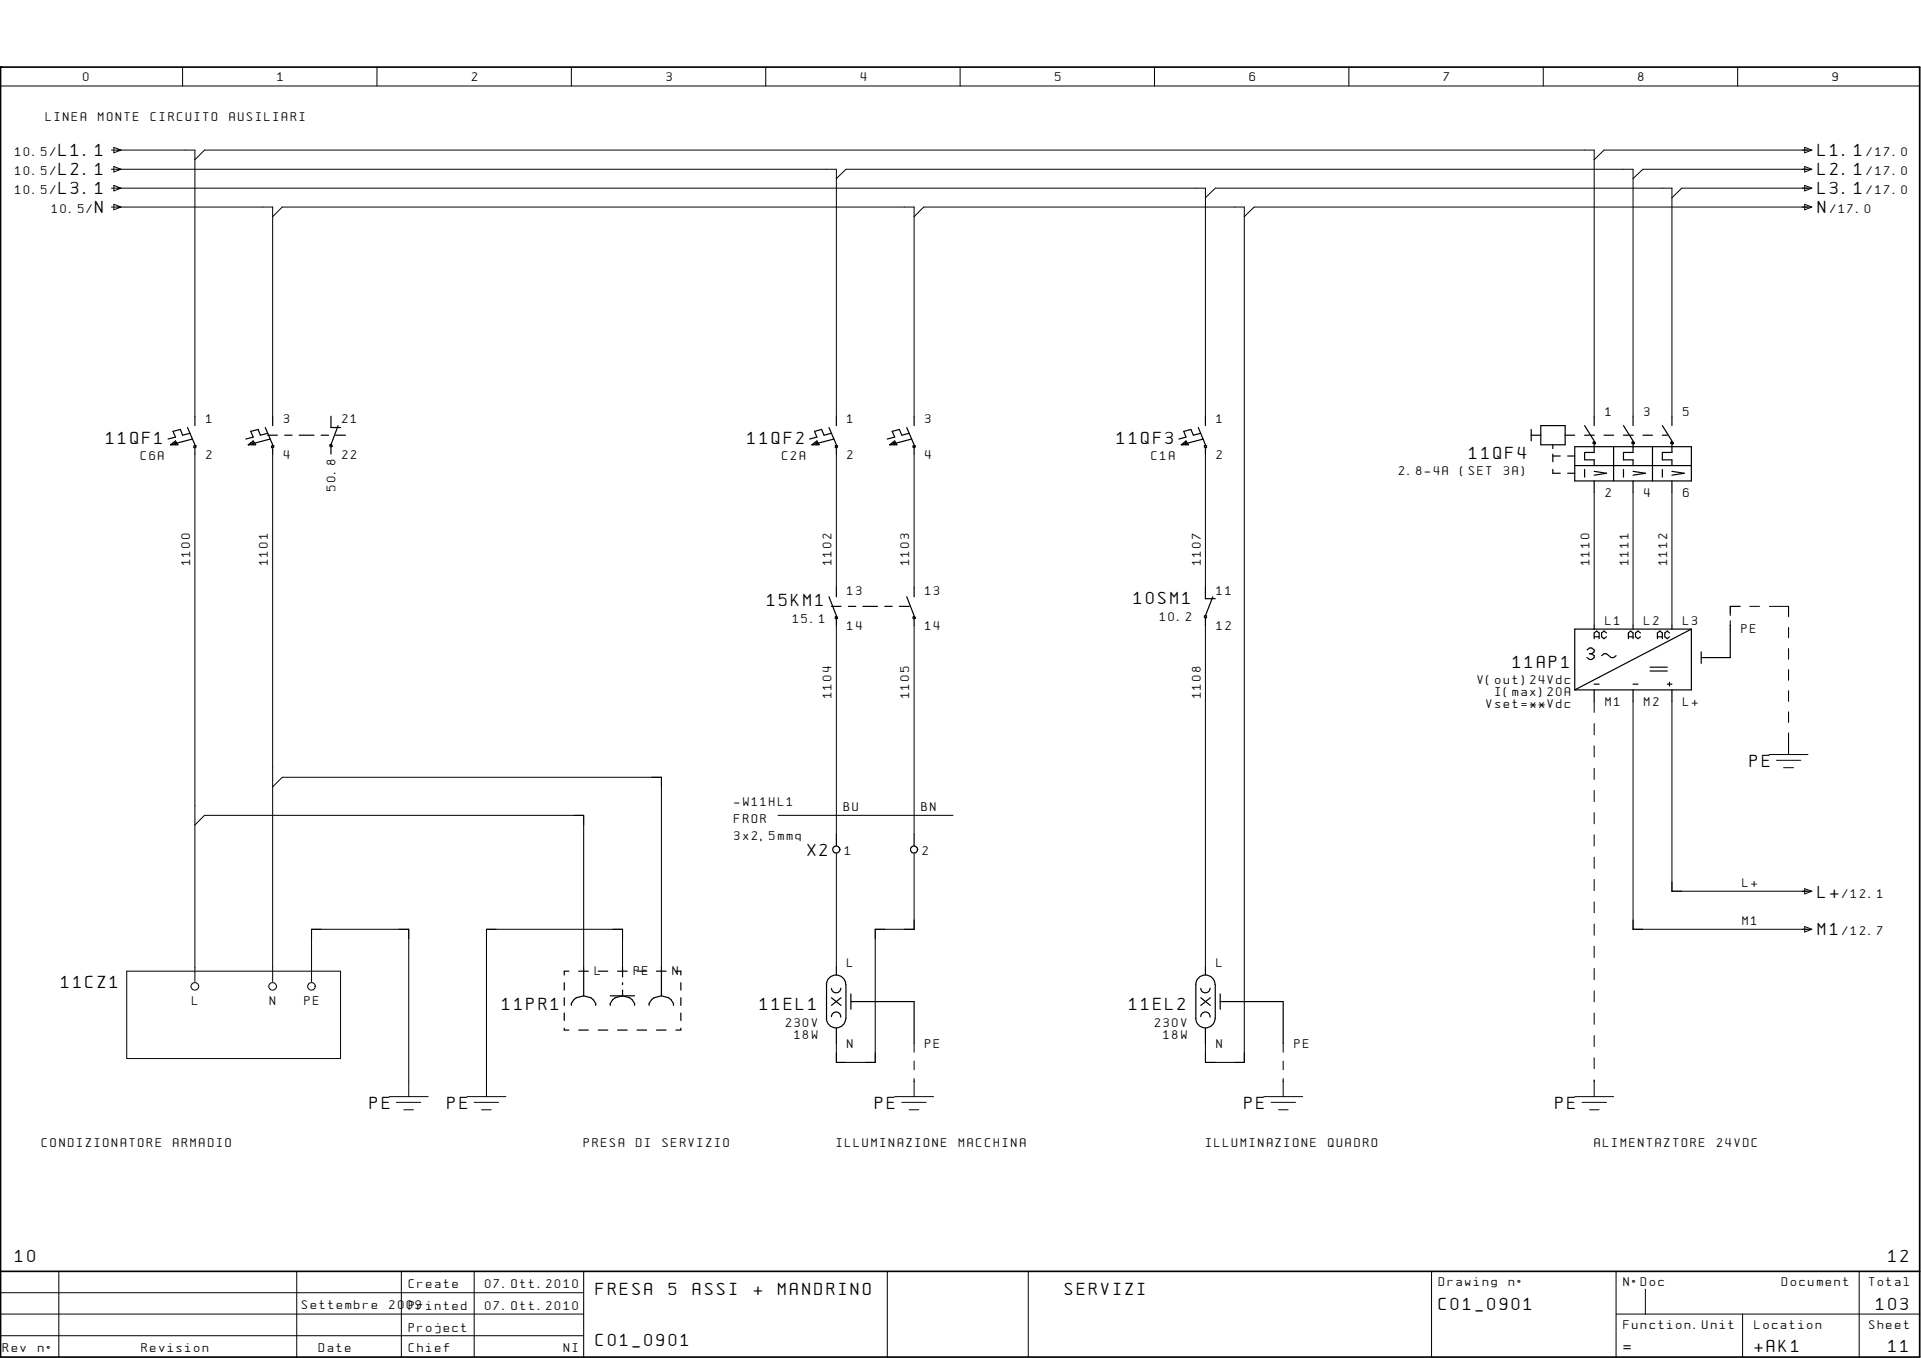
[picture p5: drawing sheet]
<svg xmlns="http://www.w3.org/2000/svg" width="297mm" height="210mm" viewBox="0 0 297 210" stroke-linecap="round" stroke-linejoin="round" font-family="sans-serif">
<path d="M.1 10.4h.1M.1 10.4h296.7v199.4h-296.7zM.1 196.5h296.7" fill="none" stroke="#000" stroke-width=".26"/>
<g fill="none" stroke="#000" stroke-width=".15">
<path d="M.1 13.3h296.7M28.2 10.4v2.9M58.3 10.4v2.9M88.3 10.4v2.9M118.4 10.4v2.9M148.5 10.4v2.9M178.5 10.4v2.9M208.6 10.4v2.9M238.6 10.4v2.9M268.7 10.4v2.9M17.2 23.2h12.9v41.1M17.2 32h25v32.3"/>
<path d="M17.2 26.2h112.1v38.1M17.2 29.1h169.2v35.2M17.6 22.8l1.1 .4-1.1 .4zM17.6 25.7l1.1 .5-1.1 .4zM17.6 28.7l1.1 .4-1.1 .4zM17.6 31.6l1.1 .4-1.1 .4zM30.1 24.7l1.5-1.5h214.9v41.1M42.2 33.5l1.4-1.5h97.7v32.3M129.3 27.6l1.5-1.4h121.7v38.1M141.3 33.5l1.5-1.5h49.6v132.2h-6v-2.9M186.4 30.6l1.5-1.5h70.6v35.2M279.1 22.8l1.1 .4-1.1 .4z"/>
<path d="M279.1 25.7l1.1 .5-1.1 .4zM279.1 28.7l1.1 .4-1.1 .4zM279.1 31.6l1.1 .4-1.1 .4zM280.1 23.2h-32.1l-1.5 1.5M280.1 32h-86.2l-1.5 1.5M280.1 26.2h-26.1l-1.5 1.4M280.1 29.1h-20l-1.6 1.5M30.1 70.2v81.5M42.2 70.2v81.5M129.3 70.2v20.6M141.3 70.2v20.6M186.4 70.2v20.6"/>
<path d="M246.5 76.1v20.5M252.5 76.1v20.5M258.5 76.1v20.5M129.3 96.6v32.3M141.3 96.6v32.3M186.4 96.6v52.9M267.5 95.9v.7M269.1 93.7h-1.6v1.5M270.5 93.7h1.6M273.6 93.7h3v1.6M276.6 97v1.6M246.5 108.4v1.7"/>
<path d="M246.5 111.8v1.8M246.5 115.3v1.7M246.5 118.7v1.8M252.5 108.4v35.2h27.6M258.5 108.4v29.4h21.6M273.6 116.6h6M274.7 117.5h3.8M275.8 118.7h1.5M276.6 100.2v1.7M276.6 103.5v1.7M276.6 106.8v1.6M276.6 110v1.7"/>
<path d="M276.6 113.3v3.3M30.1 127.5l1.5-1.5h58.7v23.5M42.2 121.6l1.4-1.5h58.7v29.4M120.3 126h27.1M129.3 131.9v17.6M141.3 131.9v11.7h-6v20.6h-6v-2.9M246.5 122.2v1.7M246.5 125.6v1.7M246.5 129v1.8M246.5 132.5v1.7M246.5 135.9v1.8M246.5 139.4v1.7"/>
<path d="M279.1 137.4l1.1 .4-1.1 .4zM19.6 150.1h33.1v13.5h-33.1zM48.2 151.7v-8.1h15v25.9M96.3 149.5v-5.9h-21.1v25.9M246.5 142.8v1.8M246.5 146.3v1.7M246.5 149.7v1.7M246.5 153.2v1.7M246.5 156.6v1.7M279.1 143.2l1.1 .4-1.1 .5zM60.2 169.5h6M61.3 170.4h3.8"/>
<path d="M62.4 171.5h1.5M72.2 169.5h6M73.3 170.4h3.8M74.5 171.5h1.4M138.3 169.5h6.1M139.4 170.4h3.8M140.6 171.5h1.5M141.3 161.3v1.3M141.3 164v1.4M141.3 166.7v2.8M195.4 169.5h6M196.6 170.4h3.7"/>
<path d="M197.7 171.5h1.5M198.4 161.3v1.3M198.4 164v1.4M198.4 166.7v2.8M243.5 169.5h6M244.6 170.4h3.8M245.8 171.5h1.5M246.5 160.1v1.7M246.5 163.5v1.7M246.5 166.9v2.6M.1 196.9v12.9M.1 199.8h90.2"/>
<path d="M9.1 196.5v13.3M45.9 196.5v13.3M62.1 196.5v13.3M73.3 196.5v13.3M90.3 196.5v13.3M137.2 196.5v13.3M159 196.5v13.3M221.4 196.5v13.3M249.9 196.5v13.3M254.4 199.3v3.8M287.5 196.5v13.3M.1 203.1h90.2"/>
<path d="M.1 206.5h90.2M249.9 203.1h46.9M269.4 203.1v6.7"/>
<circle cx="30.1" cy="152.5" r=".59"/>
<circle cx="42.2" cy="152.5" r=".59"/>
<circle cx="48.2" cy="152.5" r=".59"/>
</g>
<g fill="none" stroke="#000" stroke-width=".19">
<path d="M26.4 68.7l.7-.5 .4 .5zM26.8 68.5h.3v.2M29 66.1l1.1 2.6M29.4 67l-1.2 .3-.3-.9-1.1 .3 .3 .9-1.1 .3M29.8 67.9l-3.4 .8M30.1 68.9l.2 .1a.19 .19 0 0 1-.1 .2 .19 .19 0 0 1-.2-.1zM30.1 64.3v1.5M30.1 69.3v.9M38.4 68.7l.8-.5 .3 .5zM38.8 68.5h.4v.2M41 66.1l1.2 2.6M41.4 67l-1.1 .3-.4-.9-1.1 .3 .4 .9-1.2 .3"/>
<path d="M41.4 67.3h1.5M41.8 67.9l-3.4 .8M42.1 68.9l.2 .1a.19 .19 0 0 1-.1 .2 .19 .19 0 0 1-.2-.1zM42.2 64.3v1.5M42.2 69.3v.9M44 67.3h1.2M46.3 67.3h2.3M49.7 67.3h1.1M51 68.8l.1-.1a.2 .2 0 0 1 .2 .1 .2 .2 0 0 1 0 .2h-.2zM51.2 64.3v1.8h1.5M51.2 69v1.2M51.9 67.3h1.5"/>
<path d="M52.3 65.8l-1.1 2.9M125.6 68.7l.7-.5 .4 .5zM125.9 68.5h.4v.2M128.2 66.1l1.1 2.6M128.6 67l-1.2 .3-.4-.9-1.1 .3 .4 .9-1.1 .3M128.9 67.9l-3.3 .8M129.2 68.9h.2a.18 .18 0 0 1 .1 .1 .18 .18 0 0 1-.1 .2 .2 .2 0 0 1-.2-.1 .2 .2 0 0 1 0-.2zM129.3 64.3v1.5M129.3 69.3v.9M137.6 68.7l.7-.5 .4 .5zM138 68.5h.3v.2M140.2 66.1l1.1 2.6"/>
<path d="M140.6 67l-1.2 .3-.3-.9-1.1 .3 .3 .9-1.1 .3M141 67.9l-3.4 .8M141.2 68.9h.2a.18 .18 0 0 1 .1 .1 .18 .18 0 0 1-.1 .2 .2 .2 0 0 1-.2-.1 .2 .2 0 0 1 0-.2zM141.3 64.3v1.5M141.3 69.3v.9M182.7 68.7l.7-.5 .4 .5zM183 68.5h.4v.2M185.3 66.1l1.1 2.6M185.7 67l-1.2 .3-.4-.9-1.1 .3 .4 .9-1.1 .3M186.1 67.9l-3.4 .8M186.3 68.9h.3l-.1 .3a.2 .2 0 0 1-.2 0 .2 .2 0 0 1-.1-.2zM186.4 64.3v1.5"/>
<path d="M186.4 69.3v.9M236.8 67.3h1.4M236.8 66.4v1.8M238.2 65.8h3.8v2.9h-3.8zM240.1 68.7v.6M240.1 70.2v1.2M240.1 72.6v.6h1.2M240.1 70.5h1.2M242 67.3h1.5M242.4 70.5h1.1M242.4 73.2h1.1M243.5 69h18v5.3h-18z"/>
<path d="M243.5 72h18M245 67.3h1.5M245 72.6v1.1M245 65.8l1.5 2.4M246.3 68.4l.3-.1 .1 .2-.1 .1a.2 .2 0 0 1-.2 0 .2 .2 0 0 1-.1-.2zM246.5 64.3v1.5M246.5 68.7v1.2h-1.5v1.2h1.5v.9M246.5 74.3v1.8M246.5 72.9l1.9 .3-1.9 .2M248 67.3h1.5M249.5 69v5.3M251 67.3h1.5"/>
<path d="M251 72.6v1.1M251 65.8l1.5 2.4M252.3 68.4l.3-.1 .1 .2-.1 .1a.2 .2 0 0 1-.2 0 .2 .2 0 0 1-.1-.2zM252.5 64.3v1.5M252.5 68.7v1.2h-1.5v1.2h1.5v.9M252.5 74.3v1.8M252.5 72.9l1.9 .3-1.9 .2M254 67.3h1.5M255.5 69v5.3M257 67.3h.8M257 72.6v1.1M257 65.8l1.5 2.4"/>
<path d="M258.4 68.4l.2-.1 .1 .2v.1a.2 .2 0 0 1-.3 0 .2 .2 0 0 1 0-.2zM258.5 64.3v1.5M258.5 68.7v1.2h-1.5v1.2h1.5v.9M258.5 74.3v1.8M258.5 72.9l1.9 .3-1.9 .2M128.2 92.2l1.1 3M128.6 93.7h1.4M129.2 95.3h.2a.15 .15 0 0 1 .1 .2 .15 .15 0 0 1-.1 .1l-.2-.1zM129.3 90.8v1.4M129.3 95.8v.8M131.2 93.7h1.1M133.4 93.7h2.3"/>
<path d="M136.8 93.7h1.2M139.1 93.7h1.5M140.2 92.2l1.1 3M141.2 95.4v-.1a.2 .2 0 0 1 .2 0 .2 .2 0 0 1 .1 .2l-.3 .1zM141.3 90.8v1.4M141.3 95.8v.8M186.3 95.2h.3l-.1 .3a.2 .2 0 0 1-.2 0 .2 .2 0 0 1-.1-.2zM186.4 90.8v1.7h1.5M186.4 95.5v1.1M187.5 92.2l-1.1 3M246.5 96.6v.6M246.5 98.7v-.9l.4-.3 .4 .3v.9"/>
<path d="M246.5 98.4h.8M248.4 97.8l-.4-.3-.4 .3v.6l.4 .3 .4-.3M251.8 98.7v-.9l.3-.3 .4 .3v.9M251.8 98.4h.7M252.5 96.6v.6M253.7 97.8l-.4-.3-.4 .3v.6l.4 .3 .4-.3M256.3 98.7v-.9l.4-.3 .3 .3v.9M256.3 98.4h.7M258.1 97.8l-.3-.3-.4 .3v.6l.4 .3 .3-.3M258.5 96.6v.6M261.5 97.2h-18v9.4M261.5 97.2v9.4h-18"/>
<path d="M261.5 97.2l-18 9.4M267.5 96.6v5h-4.4M245.4 100.5l.4-.3h.3l.4 .3v.3l-.4 .2M245.8 101h.3M246.1 101l.4 .3v.3l-.4 .3h-.3l-.4-.3M246.5 106.6v1.8M246.5 105.7h.8M247.6 101.3l.4-.3h.4l.7 .6h.4l.4-.3M252.5 106.6v1.8M252.5 105.7h.8M255.1 103.1h2.7M255.1 103.7h2.7"/>
<path d="M257.8 105.7h.7M258.1 105.5v.5M258.5 106.6v1.8M263.1 100.8v1.7M129.3 128.9v1.8M141.3 128.9v1.8M87.2 151.9v1.1M87.2 154.2v1.2M87.2 156.6v1.1M87.2 158.9v.3h.8M88 150.1h-.8v.6M89.5 150.1h1.5"/>
<path d="M89.5 159.2h1.5M90.3 153.9l-1.2 .3-.4 .3-.4 .6v.3M90.3 153.9l1.1 .3 .3 .3 .4 .6v.3M90.3 149.5v4.4M92.5 150.1h1.5M92.5 159.2h1.5M94.4 153.9h3.7M95.5 150.1h1.5M95.5 159.2h1.5M96.3 149.5v1.5M96.3 151.9v.3M96.3 153v.9"/>
<path d="M96.3 153.9l-1.2 .3-.4 .3-.3 .6v.3M96.3 153.9l1.1 .3 .3 .3 .4 .6v.3M98.5 150.1h1.5M98.5 159.2h1.5M101.5 150.1h1.5M101.5 159.2h1.5M102.3 153.9l-1.2 .3-.4 .3-.3 .6v.3M102.3 153.9l1.1 .3 .4 .3 .3 .6v.3M102.3 149.5v4.4M104.5 150.1h.8v.6M105.3 151.9v1.1M105.3 154.2v1.2"/>
<path d="M105.3 156.6v1.1M105.3 158.9v.3h-.8M128.6 157.1a.72 .72 0 0 1 .7-.7 .72 .72 0 0 1 .7 .8M128.6 154.2l1.4 1.2M129.3 149.5v1.2M129.3 158.9v2.4M130 152.7a.72 .72 0 0 1-.7 .8 .72 .72 0 0 1-.7-.7M130 154.2l-1.4 1.2M130.8 152.2a1.48 1.48 0 0 0-1.5-1.5 1.48 1.48 0 0 0-1.5 1.5v5.2a1.48 1.48 0 0 0 1.5 1.5 1.48 1.48 0 0 0 1.5-1.5M130.8 152.2v5.2M131.6 154.8h9.7v6.5M131.6 153.6v2.4"/>
<path d="M185.7 157.1a.72 .72 0 0 1 .7-.7 .72 .72 0 0 1 .7 .8M185.7 154.2l1.5 1.2M186.4 149.5v1.2M186.4 158.9v2.4M187.1 152.7a.72 .72 0 0 1-.7 .8 .72 .72 0 0 1-.7-.7M187.2 154.2l-1.5 1.2M187.9 152.2a1.48 1.48 0 0 0-1.5-1.5 1.48 1.48 0 0 0-1.5 1.5v5.2a1.48 1.48 0 0 0 1.5 1.5 1.48 1.48 0 0 0 1.5-1.5M187.9 152.2v5.2M188.7 154.8h9.7v6.5M188.7 153.6v2.4"/>
<circle cx="129.3" cy="131.3" r=".56"/>
<circle cx="141.3" cy="131.3" r=".56"/>
</g>
<g font-size="2.2">
<text x="9.1" y="24.1">L1.1</text>
<text x="9.1" y="27.1">L2.1</text>
<text x="281.1" y="24.1">L1.1</text>
<text x="281.1" y="27.1">L2.1</text>
<text x="9.1" y="30">L3.1</text>
<text x="14.7" y="33">N</text>
<text x="281.1" y="30">L3.1</text>
<text x="281.1" y="33">N</text>
<text x="16.4" y="68.6">11QF1</text>
<text x="115.6" y="68.6">11QF2</text>
<text x="172.7" y="68.6">11QF3</text>
<text x="227.2" y="70.9">11QF4</text>
<text x="118.6" y="93.7">15KM1</text>
<text x="175.3" y="93.3">10SM1</text>
<text x="233.9" y="103.3">11AP1</text>
<text x="270.6" y="118.5">PE</text>
<text x="124.8" y="132.4">X2</text>
<text x="281.1" y="138.7">L+</text>
<text x="281.1" y="144.6">M1</text>
<text x="9.5" y="152.7">11CZ1</text>
<text x="77.6" y="156.1">11PR1</text>
<text x="117.5" y="156.1">11EL1</text>
<text x="174.6" y="156.1">11EL2</text>
<text x="57.2" y="171.4">PE</text>
<text x="69.2" y="171.4">PE</text>
<text x="135.3" y="171.4">PE</text>
<text x="192.4" y="171.4">PE</text>
<text x="240.5" y="171.4">PE</text>
<text x="2.4" y="195.1">10</text>
<text x="292" y="195.1">12</text>
<text x="92.2" y="200.2">FRESA</text>
<text x="103.4" y="200.2">5</text>
<text x="107.1" y="200.2">ASSI</text>
<text x="116.5" y="200.2">+</text>
<text x="120.3" y="200.2">MANDRINO</text>
<text x="164.6" y="200.2">SERVIZI</text>
<text x="222.5" y="202.4">C01_0901</text>
<text x="290.1" y="202.4">103</text>
<text x="92.2" y="208">C01_0901</text>
<text x="251" y="209">=</text>
<text x="271.3" y="209">+AK1</text>
<text x="292" y="209">11</text>
</g>
<g font-size="1.5">
<text x="12.9" y="12.6">0</text>
<text x="42.9" y="12.6">1</text>
<text x="73" y="12.6">2</text>
<text x="103" y="12.6">3</text>
<text x="133.1" y="12.6">4</text>
<text x="163.1" y="12.6">5</text>
<text x="193.2" y="12.6">6</text>
<text x="223.3" y="12.6">7</text>
<text x="253.3" y="12.6">8</text>
<text x="283.3" y="12.6">9</text>
<text x="7.1" y="18.7">LINEA</text>
<text x="15.2" y="18.7">MONTE</text>
<text x="23.3" y="18.7">CIRCUITO</text>
<text x="35.5" y="18.7">AUSILIARI</text>
<text x="2.3" y="24.1">10.5/</text>
<text x="2.3" y="27.1">10.5/</text>
<text x="288.6" y="24.1">/17.0</text>
<text x="288.6" y="27.1">/17.0</text>
<text x="2.3" y="30">10.5/</text>
<text x="8" y="33">10.5/</text>
<text x="283" y="33">/17.0</text>
<text x="288.6" y="30">/17.0</text>
<text x="31.9" y="65.4">1</text>
<text x="43.9" y="65.4">3</text>
<text x="52.9" y="65.4">21</text>
<text x="131" y="65.4">1</text>
<text x="143" y="65.4">3</text>
<text x="188.1" y="65.4">1</text>
<text x="248.2" y="64.3">1</text>
<text x="254.3" y="64.3">3</text>
<text x="260.3" y="64.3">5</text>
<text x="21.8" y="71.2">C6A</text>
<text x="31.9" y="70.9">2</text>
<text x="43.9" y="70.9">4</text>
<text x="52.9" y="70.9">22</text>
<text x="120.9" y="71.2">C2A</text>
<text x="131" y="70.9">2</text>
<text x="143" y="70.9">4</text>
<text x="178.1" y="71.2">C1A</text>
<text x="188.1" y="70.9">2</text>
<text x="51.9" y="75.9" transform="rotate(-90 51.9 75.9)">50.8</text>
<text x="216.3" y="73.5">2.8-4A</text>
<text x="225.8" y="73.5">(SET</text>
<text x="232.5" y="73.5">3A)</text>
<text x="248.2" y="76.8">2</text>
<text x="254.3" y="76.8">4</text>
<text x="260.3" y="76.8">6</text>
<text x="29.4" y="87.3" transform="rotate(-90 29.4 87.3)">1100</text>
<text x="41.4" y="87.3" transform="rotate(-90 41.4 87.3)">1101</text>
<text x="128.6" y="87.3" transform="rotate(-90 128.6 87.3)">1102</text>
<text x="140.6" y="87.3" transform="rotate(-90 140.6 87.3)">1103</text>
<text x="185.7" y="87.3" transform="rotate(-90 185.7 87.3)">1107</text>
<text x="245.8" y="87.3" transform="rotate(-90 245.8 87.3)">1110</text>
<text x="251.8" y="87.3" transform="rotate(-90 251.8 87.3)">1111</text>
<text x="257.8" y="87.3" transform="rotate(-90 257.8 87.3)">1112</text>
<text x="131" y="91.9">13</text>
<text x="143" y="91.9">13</text>
<text x="179.3" y="95.9">10.2</text>
<text x="188.1" y="91.9">11</text>
<text x="122.6" y="96.3">15.1</text>
<text x="131" y="97.3">14</text>
<text x="143" y="97.3">14</text>
<text x="188.1" y="97.3">12</text>
<text x="248.2" y="96.6">L1</text>
<text x="254.3" y="96.6">L2</text>
<text x="260.3" y="96.6">L3</text>
<text x="269.3" y="97.8">PE</text>
<text x="128.6" y="107.9" transform="rotate(-90 128.6 107.9)">1104</text>
<text x="140.6" y="107.9" transform="rotate(-90 140.6 107.9)">1105</text>
<text x="185.7" y="107.9" transform="rotate(-90 185.7 107.9)">1108</text>
<text x="228.5" y="105.8">V(out)24Vdc</text>
<text x="231.2" y="107.7">I(max)20A</text>
<text x="229.8" y="109.5">Vset=**Vdc</text>
<text x="248.2" y="109.1">M1</text>
<text x="254.3" y="109.1">M2</text>
<text x="260.3" y="109.1">L+</text>
<text x="113.5" y="124.6">-W11HL1</text>
<text x="130.5" y="125.3">BU</text>
<text x="142.5" y="125.3">BN</text>
<text x="113.5" y="127.2">FROR</text>
<text x="113.5" y="129.9">3x2,5mmq</text>
<text x="130.6" y="132.1">1</text>
<text x="142.7" y="132.1">2</text>
<text x="269.4" y="137.1">L+</text>
<text x="269.4" y="142.9">M1</text>
<text x="284.9" y="138.7">/12.1</text>
<text x="131" y="149.5">L</text>
<text x="188.1" y="149.5">L</text>
<text x="284.9" y="144.6">/12.7</text>
<text x="29.7" y="155.4">L</text>
<text x="41.7" y="155.4">N</text>
<text x="47.1" y="155.4">PE</text>
<text x="92" y="150.7">L</text>
<text x="98" y="150.7">PE</text>
<text x="104" y="150.7">N</text>
<text x="121.5" y="158.7">230V</text>
<text x="122.8" y="160.5">18W</text>
<text x="131" y="162">N</text>
<text x="143" y="162">PE</text>
<text x="178.6" y="158.7">230V</text>
<text x="179.9" y="160.5">18W</text>
<text x="188.1" y="162">N</text>
<text x="200.1" y="162">PE</text>
<text x="6.5" y="177.3">CONDIZIONATORE</text>
<text x="26.8" y="177.3">ARMADIO</text>
<text x="90.3" y="177.3">PRESA</text>
<text x="98.4" y="177.3">DI</text>
<text x="102.4" y="177.3">SERVIZIO</text>
<text x="129.3" y="177.3">ILLUMINAZIONE</text>
<text x="148.2" y="177.3">MACCHINA</text>
<text x="186.4" y="177.3">ILLUMINAZIONE</text>
<text x="205.4" y="177.3">QUADRO</text>
<text x="246.5" y="177.3">ALIMENTAZTORE</text>
<text x="265.5" y="177.3">24VDC</text>
<text x="46.7" y="202.4">Settembre</text>
<text x="60.2" y="202.4">2009</text>
<text x="63.2" y="199.1">Create</text>
<text x="63.2" y="202.4">Printed</text>
<text x="75" y="199.1">07.Ott.2010</text>
<text x="75" y="202.4">07.Ott.2010</text>
<text x="222.5" y="198.8">Drawing</text>
<text x="233.3" y="198.8">nø</text>
<text x="251" y="198.8">NøDoc</text>
<text x="275.5" y="198.8">Document</text>
<text x="289" y="198.8">Total</text>
<text x=".5" y="209">Rev</text>
<text x="5.9" y="209">nø</text>
<text x="21.9" y="209">Revision</text>
<text x="49.3" y="209">Date</text>
<text x="63.2" y="205.8">Project</text>
<text x="63.2" y="209">Chief</text>
<text x="87.2" y="209">NI</text>
<text x="251" y="205.4">Function.Unit</text>
<text x="271.3" y="205.4">Location</text>
<text x="289" y="205.4">Sheet</text>
</g>
</svg>
